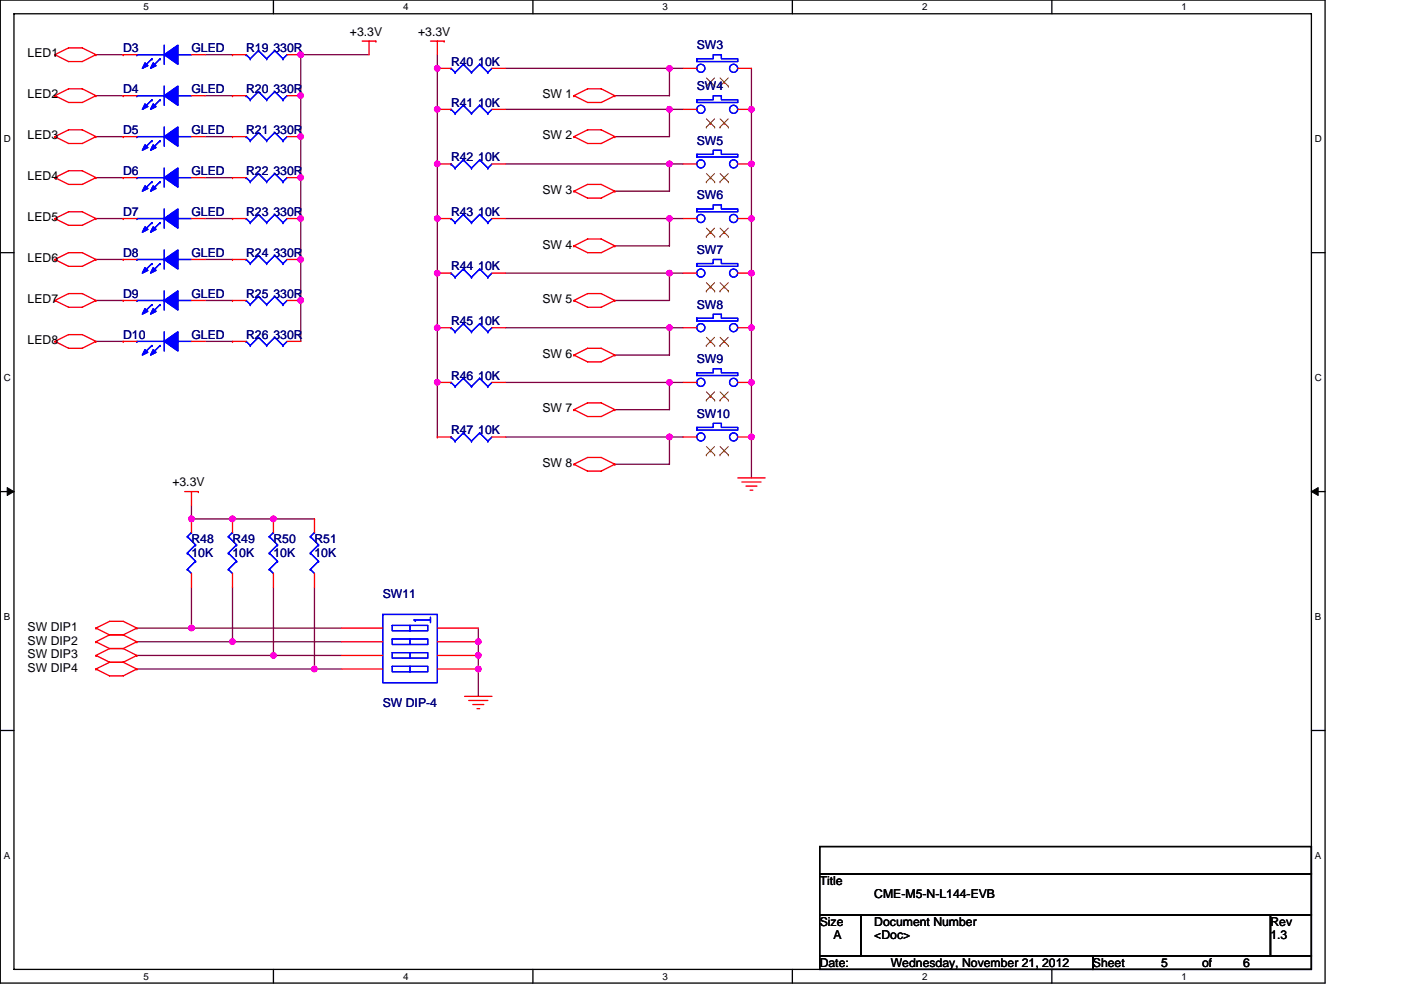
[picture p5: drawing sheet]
<svg xmlns="http://www.w3.org/2000/svg" width="297mm" height="210mm" viewBox="0 0 297 210" stroke-linecap="round" stroke-linejoin="round" font-family="sans-serif">
<path d="M.1 0h280.8v208.5h-280.8zM3 2.9h275v202.7h-275z" fill="none" stroke="#000" stroke-width=".28"/>
<g fill="#fff">
<path d="M30.5 .3h1.1v2.3h-1.1z"/>
<path d="M30.5 205.9h1.1v2.3h-1.1z"/>
</g>
<path d="M58 0v2.9M58 205.6v2.9" fill="none" stroke="#000" stroke-width=".28"/>
<g fill="#fff">
<path d="M85.5 .3h1.1v2.3h-1.1z"/>
<path d="M85.5 205.9h1.1v2.3h-1.1z"/>
</g>
<path d="M113 0v2.9M113 205.6v2.9" fill="none" stroke="#000" stroke-width=".28"/>
<g fill="#fff">
<path d="M140.5 .3h1.1v2.3h-1.1z"/>
<path d="M140.5 205.9h1.1v2.3h-1.1z"/>
</g>
<path d="M168 0v2.9M168 205.6v2.9" fill="none" stroke="#000" stroke-width=".28"/>
<g fill="#fff">
<path d="M195.5 .3h1.2v2.3h-1.2z"/>
<path d="M195.5 205.9h1.2v2.3h-1.2z"/>
</g>
<path d="M223 0v2.9M223 205.6v2.9" fill="none" stroke="#000" stroke-width=".28"/>
<g fill="#fff">
<path d="M250.5 .3h1.2v2.3h-1.2z"/>
<path d="M250.5 205.9h1.2v2.3h-1.2z"/>
<path d="M.8 28.3h1.5v2.3h-1.5z"/>
<path d="M278.8 28.3h1.5v2.3h-1.5z"/>
<path d="M.8 78.9h1.5v2.3h-1.5z"/>
<path d="M278.8 78.9h1.5v2.3h-1.5z"/>
</g>
<path d="M.1 53.6h2.9M278 53.6h2.9" fill="none" stroke="#000" stroke-width=".28"/>
<g fill="#fff">
<path d="M.8 129.6h1.4v2.3h-1.4z"/>
<path d="M278.8 129.6h1.4v2.3h-1.4z"/>
</g>
<path d="M.1 104.3h2.9M278 104.3h2.9" fill="none" stroke="#000" stroke-width=".28"/>
<path d="M1.5 103.4l1.5 .9-1.5 .8zM278 104.3l1.5-.9v1.7z" fill="#000" stroke="#000" stroke-width=".21"/>
<g fill="#fff">
<path d="M.8 180.3h1.4v2.3h-1.4z"/>
<path d="M278.8 180.3h1.4v2.3h-1.4z"/>
</g>
<path d="M.1 154.9h2.9M278 154.9h2.9M173.8 179.6h104.2v5.7h-104.2zM173.8 194h8.7v8.7h-8.7zM173.8 185.3h104.2v8.7h-104.2zM182.5 194h86.9v8.7h-86.9zM269.4 194h8.6v8.7h-8.6zM173.8 202.7h57.9v2.9h-57.9zM231.7 202.7h46.3v2.9h-46.3z" fill="none" stroke="#000" stroke-width=".28"/>
<g fill="none" stroke="#800040" stroke-width=".28">
<path d="M20.3 11.6h5.8M43.5 11.6h5.8M63.8 11.6h14.4M63.8 11.6h.1M63.8 11.6v60.8M92.7 14.5h.1M92.7 11.6v69.5M107.2 14.5h34.7M141.9 14.5h.1M141.9 14.5v5.8h-11.5M141.9 14.5h2.9M159.3 14.5v78.2"/>
<path d="M20.3 20.3h5.8M20.3 29h5.8M20.3 37.7h5.8M43.5 20.3h5.8M43.5 29h5.8M43.5 37.7h5.8M63.8 20.3h.1M63.8 29h.1M63.8 37.7h.1M92.7 23.2h.1M92.7 34.8h.1M107.2 34.8h34.7"/>
<path d="M107.2 23.2h34.7M141.9 23.2h.1M141.9 23.2v5.8h-11.5M141.9 34.8h.1M141.9 34.8v5.8h-11.5M141.9 23.2h2.9M141.9 34.8h2.9M159.3 23.2h.1M159.3 34.8h.1M20.3 55h5.8M20.3 46.4h5.8M43.5 46.4h5.8"/>
<path d="M43.5 55h5.8M63.8 46.4h.1M63.8 55h.1M92.7 57.9h.1M92.7 46.4h.1M107.2 57.9h34.7M107.2 46.4h34.7M141.9 46.4h.1M141.9 46.4v5.8h-11.5M141.9 57.9h.1M141.9 57.9v5.8h-11.5M141.9 46.4h2.9"/>
<path d="M141.9 57.9h2.9M159.3 46.4h.1M159.3 57.9h.1M20.3 72.4h5.8M20.3 63.7h5.8M43.5 63.7h5.8M43.5 72.4h5.8M63.8 63.7h.1M92.7 69.5h.1M107.2 69.5h34.7M141.9 69.5h.1M141.9 69.5v5.8h-11.5"/>
<path d="M141.9 69.5h2.9M159.3 69.5h.1M92.7 81.1v11.6M92.7 81.1h.1M107.2 92.7h34.7M107.2 81.1h34.7M141.9 81.1h.1M141.9 81.1v5.8h-11.5M141.9 92.7h.1M141.9 92.7v5.8h-11.5M141.9 81.1h2.9M141.9 92.7h2.9"/>
<path d="M159.3 81.1h.1M159.3 92.7h.1M159.3 92.7v8.7M40.6 110.1h.1M40.6 110.1h17.4M40.6 107.2v2.9M49.3 110.1h.1M58 110.1h8.7M58 110.1h.1M29 133.2h11.6M29 136.1h20.3M29 139h29"/>
<path d="M40.6 133.2h31.9M40.6 133.2h.1M40.6 124.5v8.7M49.3 136.1h23.2M49.3 136.1h.1M49.3 124.5v11.6M58 139h14.5M58 139h.1M58 124.5v14.5M66.7 124.5v17.4M101.4 136.1h.1M101.4 133.2v2.9"/>
<path d="M101.4 139h.1M101.4 136.1v11.6M29 141.9h37.7M66.7 141.9h5.8M66.7 141.9h.1M101.4 141.9h.1"/>
</g>
<g fill="#f0f" stroke="#f0f" stroke-width=".28">
<circle cx="101.4" cy="136.1" r=".57"/>
<circle cx="101.4" cy="141.9" r=".57"/>
<circle cx="101.4" cy="139" r=".57"/>
<circle cx="141.9" cy="14.5" r=".57"/>
<circle cx="141.9" cy="23.2" r=".57"/>
<circle cx="141.9" cy="34.8" r=".57"/>
<circle cx="141.9" cy="46.3" r=".57"/>
<circle cx="141.9" cy="57.9" r=".57"/>
<circle cx="141.9" cy="69.5" r=".57"/>
<circle cx="141.9" cy="81.1" r=".57"/>
<circle cx="141.9" cy="92.7" r=".57"/>
<circle cx="159.3" cy="23.2" r=".57"/>
<circle cx="159.3" cy="81.1" r=".57"/>
<circle cx="159.3" cy="34.8" r=".57"/>
<circle cx="159.3" cy="92.7" r=".57"/>
<circle cx="159.3" cy="46.3" r=".57"/>
<circle cx="159.3" cy="69.5" r=".57"/>
<circle cx="159.3" cy="57.9" r=".57"/>
<circle cx="63.8" cy="63.7" r=".57"/>
<circle cx="63.8" cy="20.3" r=".57"/>
<circle cx="63.8" cy="46.3" r=".57"/>
<circle cx="63.8" cy="29" r=".57"/>
<circle cx="63.8" cy="55" r=".57"/>
<circle cx="63.8" cy="11.6" r=".57"/>
<circle cx="63.8" cy="37.7" r=".57"/>
<circle cx="49.3" cy="110" r=".57"/>
<circle cx="58" cy="110" r=".57"/>
<circle cx="40.6" cy="110" r=".57"/>
<circle cx="40.6" cy="133.2" r=".57"/>
<circle cx="49.3" cy="136.1" r=".57"/>
<circle cx="58" cy="139" r=".57"/>
<circle cx="66.7" cy="141.9" r=".57"/>
<circle cx="92.7" cy="14.5" r=".57"/>
<circle cx="92.7" cy="81.1" r=".57"/>
<circle cx="92.7" cy="23.2" r=".57"/>
<circle cx="92.7" cy="57.9" r=".57"/>
<circle cx="92.7" cy="34.8" r=".57"/>
<circle cx="92.7" cy="46.3" r=".57"/>
<circle cx="92.7" cy="69.5" r=".57"/>
</g>
<g fill="none" stroke="#f00" stroke-width=".28">
<path d="M11.6 11.6l2.9 1.5h2.9l2.9-1.5M11.6 11.6h.1M11.6 11.6l2.9-1.4h2.9l2.9 1.4M20.3 11.6h.1M26.1 11.6h.1M26.1 11.6h2.9M40.6 11.6h2.9M49.3 11.6h.1M49.3 11.6h2.9M60.9 11.6h2.9M76.8 8.7h2.9M78.2 8.7v2.9"/>
<path d="M79.7 8.7h.1M91.3 8.7h2.9M92.7 8.7v2.9M92.7 14.5h.1M92.7 14.5h2.9M94.2 8.7h.1M104.3 14.5h2.9M144.8 14.5h2.9M150.6 17.4h.1M153.5 17.4h.1M156.4 14.5h2.9M11.6 20.3l2.9 1.4h2.9l2.9-1.4"/>
<path d="M11.6 20.3h.1M11.6 20.3l2.9-1.5h2.9l2.9 1.5M11.6 29l2.9 1.4h2.9l2.9-1.4M11.6 29h.1M11.6 29l2.9-1.5h2.9l2.9 1.5M11.6 37.7l2.9 1.4h2.9l2.9-1.4M11.6 37.7h.1M11.6 37.7l2.9-1.5h2.9l2.9 1.5M20.3 20.3h.1M20.3 29h.1M20.3 37.7h.1M26.1 29h.1"/>
<path d="M26.1 37.7h.1M26.1 20.3h.1M26.1 29h2.9M26.1 37.7h2.9M26.1 20.3h2.9M40.6 29h2.9M40.6 37.7h2.9M40.6 20.3h2.9M49.3 20.3h.1M49.3 29h.1M49.3 37.7h.1M49.3 29h2.9"/>
<path d="M49.3 37.7h2.9M49.3 20.3h2.9M60.9 20.3h2.9M60.9 29h2.9M60.9 37.7h2.9M92.7 34.8h.1M92.7 23.2h.1M92.7 34.8h2.9M92.7 23.2h2.9M104.3 34.8h2.9M104.3 23.2h2.9M121.7 20.3l2.9 1.4h2.9l2.9-1.4"/>
<path d="M121.7 20.3h.1M121.7 20.3l2.9-1.5h2.9l2.9 1.5M121.7 29l2.9 1.4h2.9l2.9-1.4M121.7 29h.1M121.7 29l2.9-1.5h2.9l2.9 1.5M130.4 20.3h.1M130.4 29h.1M144.8 34.8h2.9M144.8 23.2h2.9M150.6 37.7h.1M150.6 26.1h.1M153.5 37.7h.1"/>
<path d="M153.5 26.1h.1M156.4 34.8h2.9M156.4 23.2h2.9M11.6 46.4l2.9 1.4h2.9l2.9-1.4M11.6 46.4h.1M11.6 46.4l2.9-1.5h2.9l2.9 1.5M11.6 55l2.9 1.5h2.9l2.9-1.5M11.6 55h.1M11.6 55l2.9-1.4h2.9l2.9 1.4M20.3 46.4h.1M20.3 55h.1M26.1 46.4h.1"/>
<path d="M26.1 55h.1M26.1 46.4h2.9M26.1 55h2.9M40.6 46.4h2.9M40.6 55h2.9M49.3 46.4h.1M49.3 55h.1M49.3 46.4h2.9M49.3 55h2.9M60.9 46.4h2.9M60.9 55h2.9M92.7 57.9h.1"/>
<path d="M92.7 46.4h.1M92.7 57.9h2.9M92.7 46.4h2.9M104.3 57.9h2.9M104.3 46.4h2.9M121.7 40.6l2.9 1.4h2.9l2.9-1.4M121.7 40.6h.1M121.7 40.6l2.9-1.5h2.9l2.9 1.5M121.7 52.2l2.9 1.4h2.9l2.9-1.4M121.7 52.2h.1M121.7 52.2l2.9-1.5h2.9l2.9 1.5M130.4 40.6h.1"/>
<path d="M130.4 52.2h.1M144.8 46.4h2.9M144.8 57.9h2.9M150.6 49.3h.1M153.5 49.3h.1M156.4 46.4h2.9M156.4 57.9h2.9M11.6 63.7l2.9 1.5h2.9l2.9-1.5M11.6 63.7h.1M11.6 63.7l2.9-1.4h2.9l2.9 1.4M11.6 72.4l2.9 1.5h2.9l2.9-1.5M11.6 72.4h.1"/>
<path d="M11.6 72.4l2.9-1.4h2.9l2.9 1.4M20.3 63.7h.1M20.3 72.4h.1M26.1 63.7h.1M26.1 72.4h.1M26.1 72.4h2.9M26.1 63.7h2.9M40.6 63.7h2.9M40.6 72.4h2.9M49.3 72.4h.1M49.3 63.7h.1M49.3 72.4h2.9"/>
<path d="M49.3 63.7h2.9M60.9 72.4h2.9M60.9 63.7h2.9M92.7 69.5h.1M92.7 69.5h2.9M104.3 69.5h2.9M121.7 63.7l2.9 1.5h2.9l2.9-1.5M121.7 63.7h.1M121.7 63.7l2.9-1.4h2.9l2.9 1.4M121.7 75.3l2.9 1.5h2.9l2.9-1.5M121.7 75.3h.1M121.7 75.3l2.9-1.4h2.9l2.9 1.4"/>
<path d="M130.4 63.7h.1M130.4 75.3h.1M144.8 69.5h2.9M150.6 72.4h.1M150.6 60.8h.1M153.5 72.4h.1M153.5 60.8h.1M156.4 69.5h2.9M92.7 92.7h.1M92.7 81.1h.1M92.7 92.7h2.9M92.7 81.1h2.9"/>
<path d="M104.3 92.7h2.9M104.3 81.1h2.9M121.7 86.9l2.9 1.4h2.9l2.9-1.4M121.7 86.9h.1M121.7 86.9l2.9-1.5h2.9l2.9 1.5M121.7 98.5l2.9 1.4h2.9l2.9-1.4M121.7 98.5h.1M121.7 98.5l2.9-1.5h2.9l2.9 1.5M130.4 86.9h.1M130.4 98.5h.1M144.8 81.1h2.9M144.8 92.7h2.9"/>
<path d="M150.6 84h.1M150.6 95.6h.1M153.5 84h.1M153.5 95.6h.1M156.4 81.1h2.9M156.4 92.7h2.9M39.2 104.3h2.9M40.6 104.3v2.9M40.6 110.1h.1M40.6 110.1v2.8M42.1 104.3h.1M49.3 110.1h.1"/>
<path d="M49.3 110.1v2.8M58 110.1h.1M58 110.1v2.8M66.7 110.1h.1M66.7 110.1v2.8M156.4 101.4h5.8M157.3 102.2h4.1M158.2 103.1h2.3M159 104h.6M20.3 139h.1M20.3 133.2h.1M20.3 133.2l2.9-1.4h2.9l2.9 1.4"/>
<path d="M20.3 136.1h.1M20.3 139l2.9 1.5M20.3 133.2l2.9 1.5M20.3 136.1l2.9 1.5M23.2 137.6h2.9M23.2 134.7h2.9M23.2 137.6l-2.9 1.4M23.2 134.7l-2.9 1.4M26.1 137.6l2.9 1.4M26.1 134.7l2.9 1.4M29 139h.1M29 133.2h.1"/>
<path d="M29 136.1h.1M29 139l-2.9 1.5M29 133.2l-2.9 1.5M29 136.1l-2.9 1.5M40.6 121.6v2.9M49.3 121.6v2.9M58 121.6v2.9M66.7 121.6v2.9M72.5 133.2h8.6M72.5 136.1h8.6M72.5 139h8.6M92.7 133.2h8.7"/>
<path d="M92.7 136.1h8.7M92.7 139h8.7M20.3 141.9l2.9 1.5h2.9l2.9-1.5M20.3 141.9h.1M23.2 140.5h2.9M23.2 140.5l-2.9 1.4M26.1 140.5l2.9 1.4M29 141.9h.1M72.5 141.9h8.6M92.7 141.9h8.7M98.5 147.7h5.8M99.4 148.6h4"/>
<path d="M100.2 149.4h2.4M101.1 150.3h.6M101.4 141.9h.1"/>
</g>
<g fill="none" stroke="#00f" stroke-width=".28">
<path d="M29 11.6h.1M29 11.6h5.8M32.2 12.5h.1M32.2 12.5l-1.7 1.7M33.9 12.5h.1M33.9 12.5l-1.7 1.7M34.8 9.6v4M34.8 18.3v4M37.7 11.6h2.9M52.2 11.6h.1M52.2 11.6l.9 .9M53.1 12.5h.1"/>
<path d="M54.8 10.7h.1M54.8 19.4h.1M54.8 10.7l1.7 1.8M54.8 10.7l-1.7 1.8M54.8 19.4l1.7 1.8M54.8 19.4l-1.7 1.8M56.5 12.5h.1M58.3 10.7h.1M58.3 19.4h.1M58.3 10.7l1.7 1.8M58.3 10.7l-1.8 1.8M58.3 19.4l1.7 1.8"/>
<path d="M58.3 19.4l-1.8 1.8M60 12.5h.1M60.9 11.6l-.9 .9M95.6 14.5h.1M95.6 14.5l.9 .9M96.5 15.4h.1M98.2 13.6h.1M98.2 13.6l1.8 1.8M98.2 13.6l-1.7 1.8M100 15.4h.1M101.7 13.6h.1M101.7 13.6l1.7 1.8"/>
<path d="M101.7 13.6l-1.7 1.8M103.4 15.4h.1M104.3 14.5l-.9 .9M147.7 12.5h3.5v-.9h1.7v.9h3.5v.6h-8.7zM147.7 12.5h.1M29 29h.1M29 37.7h.1M29 20.3h.1M29 29h5.8M29 37.7h5.8M29 20.3h5.8M32.2 29.8h.1"/>
<path d="M32.2 38.5h.1M32.2 21.2h.1M32.2 29.8l-1.7 1.8M32.2 38.5l-1.7 1.8M32.2 21.2l-1.7 1.7M33.9 29.8h.1M33.9 38.5h.1M33.9 21.2h.1M33.9 29.8l-1.7 1.8M33.9 38.5l-1.7 1.8M33.9 21.2l-1.7 1.7M34.8 26.9v4.1"/>
<path d="M34.8 35.6v4.1M37.7 29h2.9M37.7 37.7h2.9M37.7 20.3h2.9M52.2 20.3h.1M52.2 29h.1M52.2 37.7h.1M52.2 20.3l.9 .9M52.2 29l.9 .8M52.2 37.7l.9 .8M53.1 21.2h.1M53.1 29.8h.1"/>
<path d="M53.1 38.5h.1M54.8 28.1h.1M54.8 36.8h.1M54.8 28.1l1.7 1.7M54.8 28.1l-1.7 1.7M54.8 36.8l1.7 1.7M54.8 36.8l-1.7 1.7M56.5 21.2h.1M56.5 29.8h.1M56.5 38.5h.1M58.3 28.1h.1M58.3 36.8h.1"/>
<path d="M58.3 28.1l1.7 1.7M58.3 28.1l-1.8 1.7M58.3 36.8l1.7 1.7M58.3 36.8l-1.8 1.7M60 21.2h.1M60 29.8h.1M60 38.5h.1M60.9 20.3l-.9 .9M60.9 37.7l-.9 .8M60.9 29l-.9 .8M95.6 34.8h.1M95.6 23.2h.1"/>
<path d="M95.6 34.8l.9 .8M95.6 23.2l.9 .9M96.5 35.6h.1M96.5 24.1h.1M98.2 33.9h.1M98.2 22.3h.1M98.2 33.9l1.8 1.7M98.2 33.9l-1.7 1.7M98.2 22.3l1.8 1.8M98.2 22.3l-1.7 1.8M100 35.6h.1M100 24.1h.1"/>
<path d="M101.7 33.9h.1M101.7 22.3h.1M101.7 33.9l1.7 1.7M101.7 33.9l-1.7 1.7M101.7 22.3l1.7 1.8M101.7 22.3l-1.7 1.8M103.4 35.6h.1M103.4 24.1h.1M104.3 34.8l-.9 .8M104.3 23.2l-.9 .9M147.7 32.7h3.5v-.8h1.7v.8h3.5v.6h-8.7zM147.7 32.7h.1"/>
<path d="M147.7 21.2h3.5v-.9h1.7v.9h3.5v.5h-8.7zM147.7 21.2h.1M29 46.4h.1M29 55h.1M29 46.4h5.8M29 55h5.8M32.2 47.2h.1M32.2 55.9h.1M32.2 47.2l-1.7 1.8M32.2 55.9l-1.7 1.8M33.9 47.2h.1M33.9 55.9h.1"/>
<path d="M33.9 47.2l-1.7 1.8M33.9 55.9l-1.7 1.8M34.8 44.3v4.1M34.8 53v4.1M37.7 46.4h2.9M37.7 55h2.9M52.2 46.4h.1M52.2 55h.1M52.2 46.4l.9 .8M52.2 55l.9 .9M53.1 47.2h.1M53.1 55.9h.1"/>
<path d="M54.8 45.5h.1M54.8 54.2h.1M54.8 45.5l1.7 1.7M54.8 45.5l-1.7 1.7M54.8 54.2l1.7 1.7M54.8 54.2l-1.7 1.7M56.5 47.2h.1M56.5 55.9h.1M58.3 45.5h.1M58.3 54.2h.1M58.3 45.5l1.7 1.7M58.3 45.5l-1.8 1.7"/>
<path d="M58.3 54.2l1.7 1.7M58.3 54.2l-1.8 1.7M60 47.2h.1M60 55.9h.1M60.9 46.4l-.9 .8M60.9 55l-.9 .9M95.6 57.9h.1M95.6 46.4h.1M95.6 57.9l.9 .9M95.6 46.4l.9 .8M96.5 58.8h.1M96.5 47.2h.1"/>
<path d="M98.2 57.1h.1M98.2 45.5h.1M98.2 57.1l1.8 1.7M98.2 57.1l-1.7 1.7M98.2 45.5l1.8 1.7M98.2 45.5l-1.7 1.7M100 58.8h.1M100 47.2h.1M101.7 57.1h.1M101.7 45.5h.1M101.7 57.1l1.7 1.7M101.7 57.1l-1.7 1.7"/>
<path d="M101.7 45.5l1.7 1.7M101.7 45.5l-1.7 1.7M103.4 58.8h.1M103.4 47.2h.1M104.3 57.9l-.9 .9M104.3 46.4l-.9 .8M147.7 44.3h3.5v-.8h1.7v.8h3.5v.6h-8.7zM147.7 44.3h.1M147.7 55.9h3.5v-.9h1.7v.9h3.5v.6h-8.7zM147.7 55.9h.1M29 63.7h.1M29 72.4h.1"/>
<path d="M29 63.7h5.8M29 72.4h5.8M32.2 64.6h.1M32.2 73.3h.1M32.2 64.6l-1.7 1.7M32.2 73.3l-1.7 1.7M33.9 64.6h.1M33.9 73.3h.1M33.9 64.6l-1.7 1.7M33.9 73.3l-1.7 1.7M34.8 61.7v4.1M34.8 70.4v4"/>
<path d="M37.7 63.7h2.9M37.7 72.4h2.9M52.2 72.4h.1M52.2 63.7h.1M52.2 72.4l.9 .9M52.2 63.7l.9 .9M53.1 73.3h.1M53.1 64.6h.1M54.8 71.5h.1M54.8 62.9h.1M54.8 71.5l1.7 1.8M54.8 71.5l-1.7 1.8"/>
<path d="M54.8 62.9l1.7 1.7M54.8 62.9l-1.7 1.7M56.5 73.3h.1M56.5 64.6h.1M58.3 71.5h.1M58.3 62.9h.1M58.3 71.5l1.7 1.8M58.3 71.5l-1.8 1.8M58.3 62.9l1.7 1.7M58.3 62.9l-1.8 1.7M60 73.3h.1M60 64.6h.1"/>
<path d="M60.9 72.4l-.9 .9M60.9 63.7l-.9 .9M95.6 69.5h.1M95.6 69.5l.9 .9M96.5 70.4h.1M98.2 68.6h.1M98.2 68.6l1.8 1.8M98.2 68.6l-1.7 1.8M100 70.4h.1M101.7 68.6h.1M101.7 68.6l1.7 1.8M101.7 68.6l-1.7 1.8"/>
<path d="M103.4 70.4h.1M104.3 69.5l-.9 .9M147.7 79.1h3.5v-.9h1.7v.9h3.5v.6h-8.7zM147.7 79.1h.1M147.7 67.5h3.5v-.9h1.7v.9h3.5v.6h-8.7zM147.7 67.5h.1M95.6 92.7h.1M95.6 81.1h.1M95.6 92.7l.9 .9M95.6 81.1l.9 .9M96.5 93.6h.1M96.5 82h.1"/>
<path d="M98.2 91.8h.1M98.2 80.2h.1M98.2 91.8l1.8 1.8M98.2 91.8l-1.7 1.8M98.2 80.2l1.8 1.8M98.2 80.2l-1.7 1.8M100 93.6h.1M100 82h.1M101.7 91.8h.1M101.7 80.2h.1M101.7 91.8l1.7 1.8M101.7 91.8l-1.7 1.8"/>
<path d="M101.7 80.2l1.7 1.8M101.7 80.2l-1.7 1.8M103.4 93.6h.1M103.4 82h.1M104.3 92.7l-.9 .9M104.3 81.1l-.9 .9M147.7 90.7h3.5v-.9h1.7v.9h3.5v.5h-8.7zM147.7 90.7h.1M39.7 117.3h.1M39.7 113.8h.1M39.7 117.3l1.8 1.7M39.7 113.8l1.8 1.8"/>
<path d="M40.6 112.9h.1M40.6 112.9l-.9 .9M41.5 119h.1M41.5 115.6h.1M41.5 119l-1.8 1.8M41.5 115.6l-1.8 1.7M48.4 117.3h.1M48.4 113.8h.1M48.4 117.3l1.8 1.7M48.4 113.8l1.8 1.8M49.3 112.9h.1M49.3 112.9l-.9 .9"/>
<path d="M50.2 119h.1M50.2 115.6h.1M50.2 119l-1.8 1.8M50.2 115.6l-1.8 1.7M57.1 117.3h.1M57.1 113.8h.1M57.1 117.3l1.7 1.7M57.1 113.8l1.7 1.8M58 112.9h.1M58 112.9l-.9 .9M58.8 119h.1M58.8 115.6h.1"/>
<path d="M58.8 119l-1.7 1.8M58.8 115.6l-1.7 1.7M65.8 117.3h.1M65.8 113.8h.1M65.8 117.3l1.7 1.7M65.8 113.8l1.7 1.8M66.7 112.9h.1M66.7 112.9l-.9 .9M67.5 119h.1M67.5 115.6h.1M67.5 119l-1.7 1.8M67.5 115.6l-1.7 1.7"/>
<path d="M39.7 120.8h.1M39.7 120.8l.9 .8M48.4 120.8h.1M48.4 120.8l.9 .8M57.1 120.8h.1M57.1 120.8l.9 .8M65.8 120.8h.1M65.8 120.8l.9 .8M81.1 130.3h11.6v14.5h-11.6zM81.1 130.3h.1M83.2 132.7h7.5v1.1h-7.5zM83.2 135.5h7.5v1.2h-7.5z"/>
<path d="M83.2 138.4h7.5v1.2h-7.5zM86.9 132.7v1.1M86.9 135.5v1.2M86.9 138.4v1.2M91.3 131.5h-3.5l.3 .3M91.3 130.9v1.2M83.2 141.3h7.5v1.2h-7.5zM86.9 141.3v1.2"/>
<circle cx="148.6" cy="14.5" r=".86"/>
<circle cx="155.5" cy="14.5" r=".86"/>
<circle cx="148.6" cy="23.2" r=".86"/>
<circle cx="148.6" cy="34.8" r=".86"/>
<circle cx="155.5" cy="23.2" r=".86"/>
<circle cx="155.5" cy="34.8" r=".86"/>
<circle cx="148.6" cy="57.9" r=".86"/>
<circle cx="148.6" cy="46.3" r=".86"/>
<circle cx="155.5" cy="57.9" r=".86"/>
<circle cx="155.5" cy="46.3" r=".86"/>
<circle cx="148.6" cy="69.5" r=".86"/>
<circle cx="155.5" cy="69.5" r=".86"/>
<circle cx="148.6" cy="92.7" r=".86"/>
<circle cx="148.6" cy="81.1" r=".86"/>
<circle cx="155.5" cy="92.7" r=".86"/>
<circle cx="155.5" cy="81.1" r=".86"/>
</g>
<g fill="#00f" stroke="#00f" stroke-width=".28">
<path d="M34.8 11.6l2.9-2v4z" fill-rule="evenodd"/>
<path d="M30.8 13.3l.5 .6-1.1 .6z" fill-rule="evenodd"/>
<path d="M32.5 13.3l.6 .6-1.2 .6z" fill-rule="evenodd"/>
<path d="M34.8 11.6l2.9-2v4z" fill-rule="evenodd"/>
<path d="M30.8 13.3l.5 .6-1.1 .6z" fill-rule="evenodd"/>
<path d="M32.5 13.3l.6 .6-1.2 .6z" fill-rule="evenodd"/>
<path d="M34.8 29l2.9-2.1v4.1z" fill-rule="evenodd"/>
<path d="M30.8 30.7l.5 .6-1.1 .6z" fill-rule="evenodd"/>
<path d="M32.5 30.7l.6 .6-1.2 .6z" fill-rule="evenodd"/>
<path d="M34.8 29l2.9-2.1v4.1z" fill-rule="evenodd"/>
<path d="M30.8 30.7l.5 .6-1.1 .6z" fill-rule="evenodd"/>
<path d="M32.5 30.7l.6 .6-1.2 .6z" fill-rule="evenodd"/>
<path d="M34.8 37.7l2.9-2.1v4.1z" fill-rule="evenodd"/>
<path d="M30.8 39.4l.5 .6-1.1 .6z" fill-rule="evenodd"/>
<path d="M32.5 39.4l.6 .6-1.2 .6z" fill-rule="evenodd"/>
<path d="M34.8 37.7l2.9-2.1v4.1z" fill-rule="evenodd"/>
<path d="M30.8 39.4l.5 .6-1.1 .6z" fill-rule="evenodd"/>
<path d="M32.5 39.4l.6 .6-1.2 .6z" fill-rule="evenodd"/>
<path d="M34.8 46.4l2.9-2.1v4.1z" fill-rule="evenodd"/>
<path d="M30.8 48.1l.5 .6-1.1 .6z" fill-rule="evenodd"/>
<path d="M32.5 48.1l.6 .6-1.2 .6z" fill-rule="evenodd"/>
<path d="M34.8 46.4l2.9-2.1v4.1z" fill-rule="evenodd"/>
<path d="M30.8 48.1l.5 .6-1.1 .6z" fill-rule="evenodd"/>
<path d="M32.5 48.1l.6 .6-1.2 .6z" fill-rule="evenodd"/>
<path d="M34.8 55l2.9-2v4.1z" fill-rule="evenodd"/>
<path d="M30.8 56.8l.5 .6-1.1 .5z" fill-rule="evenodd"/>
<path d="M32.5 56.8l.6 .6-1.2 .5z" fill-rule="evenodd"/>
<path d="M34.8 55l2.9-2v4.1z" fill-rule="evenodd"/>
<path d="M30.8 56.8l.5 .6-1.1 .5z" fill-rule="evenodd"/>
<path d="M32.5 56.8l.6 .6-1.2 .5z" fill-rule="evenodd"/>
<path d="M34.8 63.7l2.9-2v4.1z" fill-rule="evenodd"/>
<path d="M30.8 65.5l.5 .5-1.1 .6z" fill-rule="evenodd"/>
<path d="M32.5 65.5l.6 .5-1.2 .6z" fill-rule="evenodd"/>
<path d="M34.8 63.7l2.9-2v4.1z" fill-rule="evenodd"/>
<path d="M30.8 65.5l.5 .5-1.1 .6z" fill-rule="evenodd"/>
<path d="M32.5 65.5l.6 .5-1.2 .6z" fill-rule="evenodd"/>
<path d="M34.8 72.4l2.9-2v4z" fill-rule="evenodd"/>
<path d="M30.8 74.1l.5 .6-1.1 .6z" fill-rule="evenodd"/>
<path d="M32.5 74.1l.6 .6-1.2 .6z" fill-rule="evenodd"/>
<path d="M34.8 72.4l2.9-2v4z" fill-rule="evenodd"/>
<path d="M30.8 74.1l.5 .6-1.1 .6z" fill-rule="evenodd"/>
<path d="M32.5 74.1l.6 .6-1.2 .6z" fill-rule="evenodd"/>
<path d="M34.8 20.3l2.9-2v4z" fill-rule="evenodd"/>
<path d="M30.8 22l.5 .6-1.1 .6z" fill-rule="evenodd"/>
<path d="M32.5 22l.6 .6-1.2 .6z" fill-rule="evenodd"/>
<path d="M34.8 20.3l2.9-2v4z" fill-rule="evenodd"/>
<path d="M30.8 22l.5 .6-1.1 .6z" fill-rule="evenodd"/>
<path d="M32.5 22l.6 .6-1.2 .6z" fill-rule="evenodd"/>
</g>
<g fill="none" stroke="#804000" stroke-width=".21">
<path d="M149.8 18.3h.1M149.8 16.5l1.7 1.8M151.5 16.5l-1.7 1.8M151.5 18.3h.1M152.7 18.3h.1M152.7 16.5l1.7 1.8M154.4 16.5l-1.7 1.8M154.4 18.3h.1M149.8 38.6h.1M149.8 27h.1M149.8 36.8l1.7 1.8M149.8 25.2l1.7 1.8"/>
<path d="M151.5 36.8l-1.7 1.8M151.5 25.2l-1.7 1.8M151.5 38.6h.1M151.5 27h.1M152.7 38.6h.1M152.7 27h.1M152.7 36.8l1.7 1.8M152.7 25.2l1.7 1.8M154.4 36.8l-1.7 1.8M154.4 25.2l-1.7 1.8M154.4 38.6h.1M154.4 27h.1"/>
<path d="M149.8 50.1h.1M149.8 48.4l1.7 1.7M149.8 60l1.7 1.7M151.5 48.4l-1.7 1.7M151.5 60l-1.7 1.7M151.5 50.1h.1M152.7 50.1h.1M152.7 48.4l1.7 1.7M152.7 60l1.7 1.7M154.4 48.4l-1.7 1.7M154.4 60l-1.7 1.7M154.4 50.1h.1"/>
<path d="M149.8 73.3h.1M149.8 61.7h.1M149.8 71.5l1.7 1.8M151.5 71.5l-1.7 1.8M151.5 73.3h.1M151.5 61.7h.1M152.7 73.3h.1M152.7 61.7h.1M152.7 71.5l1.7 1.8M154.4 71.5l-1.7 1.8M154.4 73.3h.1M154.4 61.7h.1"/>
<path d="M149.8 84.9h.1M149.8 96.5h.1M149.8 83.1l1.7 1.8M149.8 94.7l1.7 1.8M151.5 83.1l-1.7 1.8M151.5 94.7l-1.7 1.8M151.5 84.9h.1M151.5 96.5h.1M152.7 84.9h.1M152.7 96.5h.1M152.7 83.1l1.7 1.8M152.7 94.7l1.7 1.8"/>
<path d="M154.4 83.1l-1.7 1.8M154.4 94.7l-1.7 1.8M154.4 84.9h.1M154.4 96.5h.1"/>
</g>
<g font-size="2.6" fill="#000080">
<text x="26.1" y="11">D3</text>
<text x="40.6" y="11">GLED</text>
<text x="52.2" y="11">R19 330R</text>
<text x="147.7" y="10.5">SW3</text>
<text x="95.6" y="13.9">R40 10K</text>
<text x="26.1" y="19.7">D4</text>
<text x="40.6" y="19.7">GLED</text>
<text x="52.2" y="19.7">R20 330R</text>
<text x="95.6" y="22.6">R41 10K</text>
<text x="147.7" y="19.2">SW4</text>
<text x="26.1" y="28.4">D5</text>
<text x="40.6" y="28.4">GLED</text>
<text x="52.2" y="28.4">R21 330R</text>
<text x="95.6" y="34.2">R42 10K</text>
<text x="147.7" y="30.7">SW5</text>
<text x="26.1" y="37.1">D6</text>
<text x="40.6" y="37.1">GLED</text>
<text x="52.2" y="37.1">R22 330R</text>
<text x="26.1" y="45.8">D7</text>
<text x="40.6" y="45.8">GLED</text>
<text x="52.2" y="45.8">R23 330R</text>
<text x="95.6" y="45.8">R43 10K</text>
<text x="147.7" y="42.3">SW6</text>
<text x="147.7" y="53.9">SW7</text>
<text x="26.1" y="54.5">D8</text>
<text x="40.6" y="54.5">GLED</text>
<text x="52.2" y="54.5">R24 330R</text>
<text x="95.6" y="57.4">R44 10K</text>
<text x="26.1" y="63.2">D9</text>
<text x="40.6" y="63.2">GLED</text>
<text x="52.2" y="63.2">R25 330R</text>
<text x="147.7" y="65.5">SW8</text>
<text x="26.1" y="71.8">D10</text>
<text x="40.6" y="71.8">GLED</text>
<text x="52.2" y="71.8">R26 330R</text>
<text x="95.6" y="69">R45 10K</text>
<text x="147.7" y="77.1">SW9</text>
<text x="95.6" y="80.5">R46 10K</text>
<text x="147.7" y="88.6">SW10</text>
<text x="95.6" y="92.1">R47 10K</text>
<text x="40.6" y="115.3">R48</text>
<text x="40.6" y="118.2">10K</text>
<text x="49.3" y="115.3">R49</text>
<text x="49.3" y="118.2">10K</text>
<text x="58" y="115.3">R50</text>
<text x="58" y="118.2">10K</text>
<text x="66.7" y="115.3">R51</text>
<text x="66.7" y="118.2">10K</text>
<text x="81.1" y="126.9">SW11</text>
<text x="81.1" y="150">SW DIP-4</text>
</g>
<g font-size="2.6">
<text x="74.2" y="7.6">+3.3V</text>
<text x="88.7" y="7.6">+3.3V</text>
<text x="5.9" y="12.2">LED1</text>
<text x="5.9" y="20.9">LED2</text>
<text x="115" y="20.9">SW 1</text>
<text x="5.9" y="29.6">LED3</text>
<text x="115" y="29.6">SW 2</text>
<text x="5.9" y="38.3">LED4</text>
<text x="115" y="41.1">SW 3</text>
<text x="5.9" y="46.9">LED5</text>
<text x="115" y="52.7">SW 4</text>
<text x="5.9" y="55.6">LED6</text>
<text x="5.9" y="64.3">LED7</text>
<text x="115" y="64.3">SW 5</text>
<text x="5.9" y="73">LED8</text>
<text x="115" y="75.9">SW 6</text>
<text x="115" y="87.5">SW 7</text>
<text x="115" y="99.1">SW 8</text>
<text x="36.6" y="103.1">+3.3V</text>
<text x="5.9" y="133.8">SW DIP1</text>
<text x="5.9" y="136.7">SW DIP2</text>
<text x="5.9" y="139.6">SW DIP3</text>
<text x="5.9" y="142.5">SW DIP4</text>
<text x="173.8" y="187.7">Title</text>
<text x="185.4" y="190.6">CME-M5-N-L144-EVB</text>
<text x="173.8" y="196.4">Size</text>
<text x="185.4" y="196.4">Document Number</text>
<text x="269.4" y="196.4">Rev</text>
<text x="176.7" y="199.3">A</text>
<text x="185.4" y="199.3">&lt;Doc&gt;</text>
<text x="269.4" y="199.3">1.3</text>
<text x="173.8" y="205">Date:</text>
<text x="188.9" y="205">Wednesday, November 21, 2012</text>
<text x="231.7" y="205">Sheet</text>
<text x="246.2" y="205">5</text>
<text x="254.9" y="205">of</text>
<text x="263.6" y="205">6</text>
</g>
<g font-size="2.1">
<text x="30.5" y="2.2">5</text>
<text x="85.5" y="2.2">4</text>
<text x="140.5" y="2.2">3</text>
<text x="195.5" y="2.2">2</text>
<text x="250.5" y="2.2">1</text>
<text x=".8" y="30.1">D</text>
<text x="278.8" y="30.1">D</text>
<text x=".8" y="80.8">C</text>
<text x="278.8" y="80.8">C</text>
<text x=".8" y="131.4">B</text>
<text x="278.8" y="131.4">B</text>
<text x=".8" y="182.1">A</text>
<text x="278.8" y="182.1">A</text>
<text x="30.5" y="207.8">5</text>
<text x="85.5" y="207.8">4</text>
<text x="140.5" y="207.8">3</text>
<text x="195.5" y="207.8">2</text>
<text x="250.5" y="207.8">1</text>
</g>
</svg>
